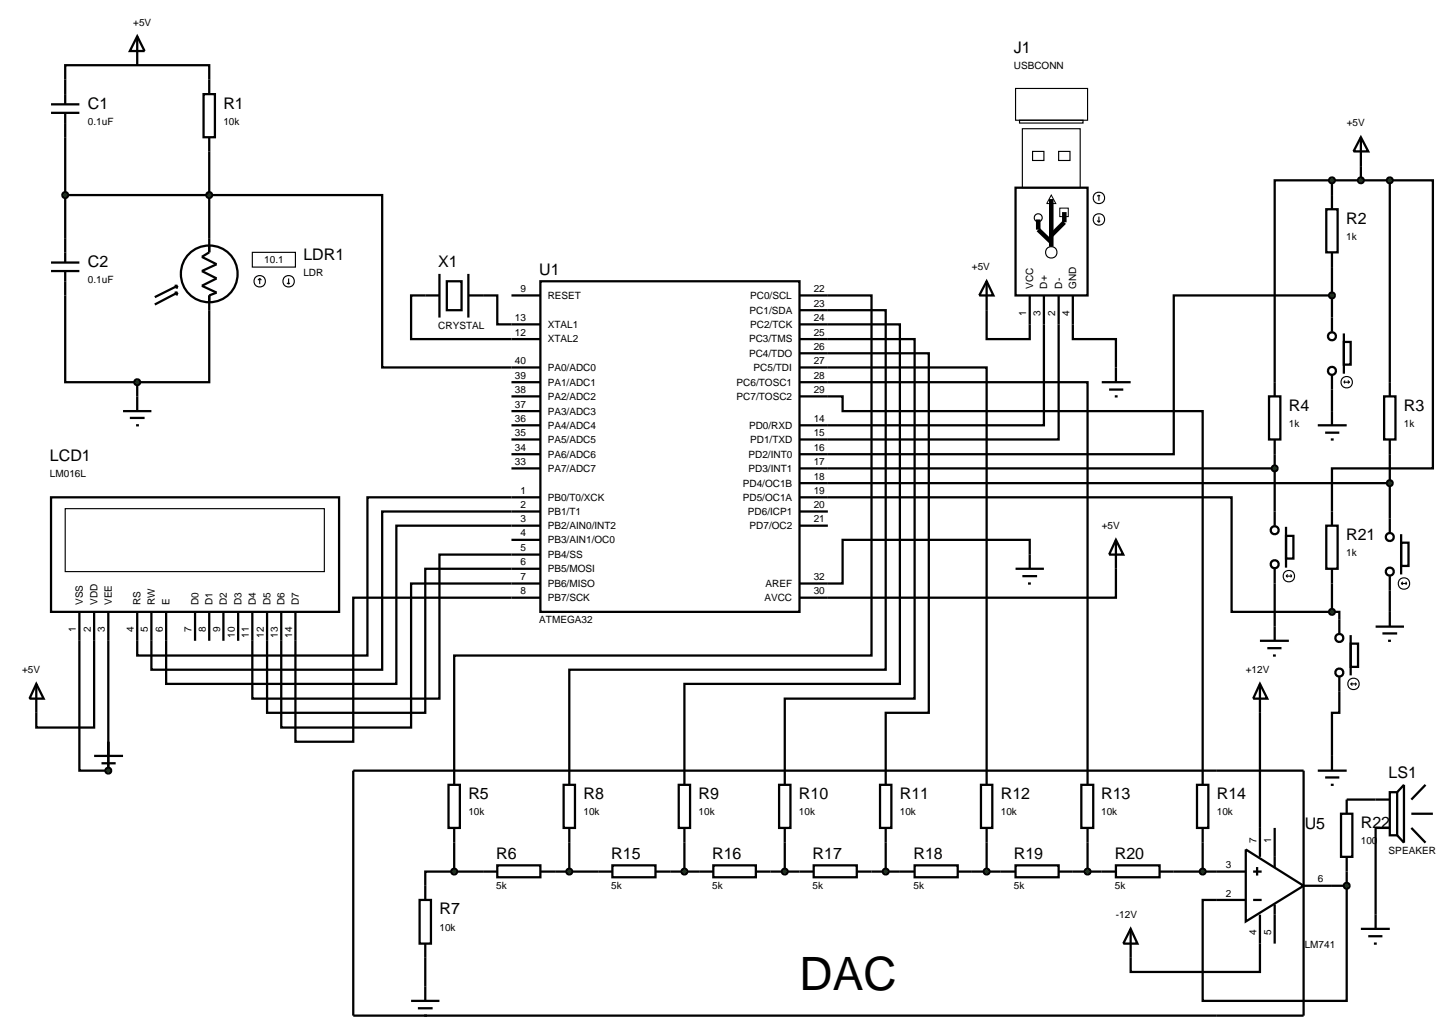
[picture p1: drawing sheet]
<svg xmlns="http://www.w3.org/2000/svg" width="257mm" height="180mm" viewBox="0 0 257 180" stroke-linecap="round" stroke-linejoin="round" font-family="sans-serif">
<g fill="none" stroke="#000" stroke-width=".4">
<path d="M11.5 14v-2.5h25.4v2.5M11.5 34.4h55.9v30.4h27.9M11.5 24.2v17.8M36.9 26.7v15.3M234.9 31.8h-10.1v35.6M234.9 31.8v2.6M234.9 31.8h10.2M240 29.3v2.5M245.1 31.8h7.6v50.8h-17.8v7.6M245.1 31.8v35.6M11.5 52.1v15.3h12.7M36.9 54.7v12.7h-12.7"/>
<path d="M75 52.1h-2.5v7.7h22.8M85.2 52.1h2.5v5.1h7.6M90.2 52.1h5.1M95.3 49.6h45.7v58.3h-45.7zM141 52.1h12.7v63.5h-73.6v22.8M141 54.7h15.2v63.4h-55.8v20.3M141 57.2h17.7v63.4h-38v17.8M141 59.8h20.3v63.4h-22.9v15.2M174 54.7v5.1h7.6v-2.6M184.1 57.2v17.8h-43.1M186.7 57.2v20.3h-45.7M189.2 57.2v2.6h7.6v5"/>
<path d="M234.9 52.1h-27.9v28h-66M234.9 47.1v8.9M24.2 67.4v2.5M90.2 75h5.1M90.2 77.5h5.1M90.2 67.4h5.1M90.2 69.9h5.1M90.2 72.5h5.1M141 62.3h22.8v63.4h-7.6v12.7M141 64.8h33v73.6M141 67.4h50.8v71M141 69.9h7.6v2.6h63.5v65.9"/>
<path d="M234.9 68.7v3.8M90.2 82.6h5.1M90.2 95.2h5.1M90.2 80.1h5.1M95.3 97.8h-17.8v25.4h-33v-10.2M95.3 92.7h-25.4v27.9h-40.6v-7.6M95.3 90.2h-27.9v27.9h-40.7v-5.1M95.3 87.7h-30.5v27.9h-40.6v-2.6M141 87.7h76.2v20.2h17.7M141 82.6h83.8M141 85.2h104.1M141 90.2h5"/>
<path d="M141 92.7h5M181.6 97.8v-2.6h-33v7.7h-7.6M224.8 80.1v10.1M245.1 80.1v11.3M14 113v22.9h5.1v-22.9M16.6 113v15.3h-10.2v-2.6M95.3 105.4h-33v25.4h-10.2v-17.8M95.3 102.9h-22.8v25.4h-22.9v-15.3M95.3 100.3h-20.3v25.4h-27.9v-12.7M196.8 100.3v5.1h-55.8M224.8 102.9v7.6M234.9 107.9h1.3v1.3"/>
<path d="M234.9 102.9v5M245.1 104.1v3.8M79.1 138.4h2v7.6h-2zM99.4 138.4h2v7.6h-2zM119.7 138.4h2v7.6h-2zM137.4 138.4h2v7.6h-2zM155.2 138.4h2v7.6h-2zM173 138.4h2v7.6h-2zM190.7 138.4h2.1v7.6h-2.1zM211.1 138.4h2v7.6h-2zM222.2 120.6l1.3 2.6h-2.5zM222.2 120.6v25.4"/>
<path d="M236.2 121.9v3.8h-1.3v7.6M74 158.7h2v7.7h-2zM80.1 153.7h-5.1v5M80.1 153.7h7.6M80.1 146v7.7M87.7 152.6h7.6v2.1h-7.6zM95.3 153.7h12.7M100.4 146v7.7M108 152.6h7.6v2.1h-7.6zM115.6 153.7h10.2M120.7 146v7.7M125.8 152.6h7.5v2.1h-7.5z"/>
<path d="M133.3 153.7h10.2M138.4 146v7.7M143.5 152.6h7.6v2.1h-7.6zM151.1 153.7h10.2M156.2 146v7.7M161.3 152.6h7.6v2.1h-7.6zM168.9 153.7h10.2M174 146v7.7M179.1 152.6h7.6v2.1h-7.6zM186.7 153.7h10.1M191.8 146v7.7M196.8 152.6h7.7v2.1h-7.7z"/>
<path d="M204.5 153.7h10.1M212.1 146v7.7M234.9 156.2h2.6M237.5 156.2v20.3h-25.4v-17.8h2.5M237.5 141h5.1M237.5 153.7v2.5M242.6 146v15.3M75 166.4v7.6M222.2 166.4v5h-22.8v-2.5"/>
</g>
<g fill="#004000" stroke="#000" stroke-width=".4">
<path d="M79.8 153.3l.3-.1-.5 .5zM80.1 153.2l.3 .1 .2 .4zM80.1 154.2l.5-.5-.2 .4zM79.6 153.7l.5 .5-.4-.2z"/>
<path d="M100.1 153.3l.3-.1-.5 .5zM100.4 153.2l.3 .1 .2 .4zM100.4 154.2l.5-.5-.2 .4zM99.9 153.7l.5 .5-.3-.1z"/>
<path d="M120.3 153.4l.4-.2-.5 .5zM120.7 153.2l.3 .1 .2 .4zM121.2 153.7l-.2 .4-.3 .1zM120.2 153.7l.5 .5-.3-.1z"/>
<path d="M138.1 153.3l.3-.1-.5 .5zM138.4 153.2l.3 .1 .2 .4zM138.9 153.7l-.2 .4-.3 .1zM137.9 153.7l.5 .5-.3-.1z"/>
<path d="M155.8 153.4l.4-.2-.5 .5zM156.2 153.2l.3 .1 .2 .4zM156.7 153.7l-.2 .4-.3 .1zM155.7 153.7l.5 .5-.3-.1z"/>
<path d="M173.7 153.3l.3-.1-.5 .5zM174 153.2l.3 .1 .2 .4zM174 154.2l.5-.5-.2 .4zM173.5 153.7l.5 .5-.3-.1z"/>
<path d="M191.4 153.4l.4-.2-.5 .5zM191.8 153.2l.4 .2 .1 .3zM192.3 153.7l-.1 .3-.4 .2zM191.3 153.7l.5 .5-.4-.2z"/>
</g>
<g fill="#004000">
<path d="M80.1 153.2l.5 .5-.5 .5-.5-.5z"/>
<path d="M100.4 153.2l.5 .5-.5 .5-.5-.5z"/>
<path d="M120.2 153.7l.5-.5 .5 .5-.5 .5z"/>
<path d="M138.4 153.2l.5 .5-.5 .5-.5-.5z"/>
<path d="M155.7 153.7l.5-.5 .5 .5-.5 .5z"/>
<path d="M174 153.2l.5 .5-.5 .5-.5-.5z"/>
<path d="M191.8 153.2l.5 .5-.5 .5-.5-.5z"/>
</g>
<g fill="none" stroke="#000" stroke-width=".4">
<path d="M214.6 158.7h5.1M214.6 153.7h5.1M219.7 149.8l10.2 6.4-10.2 6.3zM221 158.7h1.5M221 153.7h1.5M221.7 152.9v1.5M222.2 146v5.1M224.8 146v6.9M224.8 159.5v6.9M229.9 156.2h5M72.5 176.5h5M73.7 177.8h2.6"/>
<path d="M74.8 179.1h.5M75 174v2.5M222.2 161.3v5.1"/>
</g>
<path d="M211.7 153.4l.4-.2-.5 .5zM212.1 153.2l.3 .1 .2 .4zM212.1 154.2l.5-.5-.2 .4zM211.6 153.7l.5 .5-.3-.1z" fill="#004000" stroke="#000" stroke-width=".4"/>
<path d="M211.6 153.7l.5-.5 .5 .5-.5 .5z" fill="#004000"/>
<g fill="none" stroke="#000" stroke-width=".4">
<path d="M9 87.7h50.8v20.2h-50.8zM14 107.9v5.1M16.6 107.9v5.1M19.1 107.9v5.1M24.2 107.9v5.1M26.7 107.9v5.1M29.3 107.9v5.1M34.4 107.9v5.1M36.9 107.9v5.1M39.4 107.9v5.1M42 107.9v5.1M44.5 107.9v5.1"/>
<path d="M47.1 107.9v5.1M49.6 107.9v5.1M52.1 107.9v5.1M6.4 120.6l1.3 2.6h-2.5zM6.4 120.6v5.1M16.6 133.3h5.1M17.9 134.6h2.5M18.9 135.9h.5M19.1 130.8v2.5M199.4 163.8l1.2 2.6h-2.5zM199.4 163.8v5.1"/>
</g>
<path d="M11.5 89.7h45.7v11.1h-45.7z" fill="none" stroke="#000" stroke-width=".2"/>
<path d="M18.7 135.6l.4-.2-.5 .5zM19.1 135.4l.3 .1 .2 .4zM19.6 135.9l-.1 .3-.4 .2zM18.6 135.9l.5 .5-.4-.2z" fill="#004000" stroke="#000" stroke-width=".4"/>
<path d="M18.6 135.9l.5-.5 .5 .5-.5 .5z" fill="#004000"/>
<g fill="none" stroke="#000" stroke-width=".2">
<path d="M179.1 15.6h12.7v5.6h-12.7zM179.8 21.2h11.2v.5h-11.2zM180.3 22.7h10.2v10.4h-10.2zM182.1 26.7h2v1.6h-2zM186.7 26.7h2v1.6h-2zM193.5 38.9l.3 .3M193.8 34.4v1M193.8 38.2v1M193.8 34.4l-.3 .2M193.8 34.4l.2 .2M194 38.9l-.2 .3M44.5 44.5h7.6v2.6h-7.6z"/>
<path d="M45.8 49.1l.3 .3M45.8 49.1l-.3 .3M45.8 49.1v1M50.6 49.9l.3 .2M50.9 49.1v1M51.1 49.9l-.2 .2"/>
<circle cx="183.1" cy="38.4" r=".7"/>
<circle cx="193.8" cy="38.7" r="1.01"/>
<circle cx="193.8" cy="34.9" r="1.01"/>
<circle cx="45.8" cy="49.6" r="1.01"/>
<circle cx="50.9" cy="49.6" r="1.01"/>
<circle cx="185.4" cy="44.5" r="1.01"/>
</g>
<g fill="none" stroke="#000" stroke-width=".4">
<path d="M9 18.4h5M9 19.9h5M11.5 14v4.4M11.5 19.9v4.3M35.9 16.6h2v7.6h-2zM36.9 14v2.6M36.9 24.2v2.5M179.1 33.1h12.7v19h-12.7zM9 46.3h5M9 47.8h5M11.5 42v4.3M11.5 47.8v4.3"/>
<path d="M30.8 51.6h.5M30.8 50.4h.5M31.3 51.6l-4 2.1M31.3 51.6l-.2 .5M31.3 50.4l-4 2M31.3 50.4l-.2 .5M36.9 42v2.5l-1.3 .8 2.6 1.3-2.6 1.2 2.6 1.3-2.6 1.3 2.6 1.2-1.3 .5v2.6M75 52.1h2.5M77.5 48.3v7.7M78.8 49.6h2.6v5.1h-2.6zM82.6 48.3v7.7M82.6 52.1h2.6"/>
<path d="M174 49.6l1.2 2.5h-2.5zM174 49.6v5.1M181.6 52.1v5.1M184.1 52.1v5.1M186.7 52.1v5.1M189.2 52.1v5.1M194.3 67.4h5.1M195.6 68.7h2.5M196.6 69.9h.5M196.8 64.8v2.6M181.6 97.8v2.5M196.8 95.2l1.3 2.6h-2.5z"/>
<path d="M196.8 95.2v5.1M179.1 100.3h5M180.3 101.6h2.6M181.3 102.9h.5"/>
<circle cx="36.9" cy="48.3" r="5"/>
</g>
<path d="M183.1 38.7v1.8l2.3 2.2M185.4 35.1v8.4M187.7 37.4v1.8l-2.3 2.3" fill="none" stroke="#000" stroke-width=".8" stroke-linecap="butt"/>
<path d="M185.4 34.4l.8 1.5h-1.6zM186.9 36.7h1.5v1.5h-1.5z" fill="none" stroke="#000" stroke-width=".18"/>
<path d="M11.2 34l.3-.1-.5 .5zM11.5 33.9l.4 .2 .1 .3zM11.5 34.9l.5-.5-.2 .4zM11 34.4l.5 .5-.4-.2z" fill="#004000" stroke="#000" stroke-width=".4"/>
<path d="M11.5 33.9l.5 .5-.5 .5-.5-.5z" fill="#004000"/>
<path d="M24.2 6.4l1.3 2.6h-2.6zM24.2 6.4v5.1M21.7 72.5h5M22.9 73.7h2.6M24 75h.5M24.2 69.9v2.6" fill="none" stroke="#000" stroke-width=".4"/>
<g fill="#004000" stroke="#000" stroke-width=".4">
<path d="M23.8 67.1l.4-.2-.5 .5zM24.2 66.9l.3 .1 .2 .4zM24.2 67.9l.5-.5-.2 .4zM23.7 67.4l.5 .5-.4-.2z"/>
<path d="M36.6 34l.3-.1-.5 .5zM36.9 33.9l.4 .2 .1 .3zM36.9 34.9l.5-.5-.2 .4zM36.4 34.4l.5 .5-.4-.2z"/>
</g>
<g fill="#004000">
<path d="M23.7 67.4l.5-.5 .5 .5-.5 .5z"/>
<path d="M36.9 33.9l.5 .5-.5 .5-.5-.5z"/>
</g>
<g fill="none" stroke="#000" stroke-width=".4">
<path d="M233.9 36.9h2v7.6h-2zM234.9 34.4v2.5M234.9 44.5v2.6M234.9 56v2.5M237 58.8v7.1M223.8 69.9h2v7.6h-2zM224.8 67.4v2.5M224.8 77.5v2.6M234.9 66.1v2.6M237 60.3h1.2v4h-1.2zM244.1 69.9h2v7.6h-2zM245.1 67.4v2.5"/>
<path d="M245.1 77.5v2.6M224.8 90.2v2.5M226.8 94.5h1.3v4h-1.3zM226.8 92.9v7.2M233.9 92.7h2v7.6h-2zM234.9 90.2v2.5M245.1 91.4v2.6M247.1 95.7h1.3v4.1h-1.3zM247.1 94.2v7.1M224.8 100.3v2.6M234.9 100.3v2.6M236.2 109.2v2.5"/>
<path d="M236.2 119.4v2.5M238.2 113.5h1.3v4.1h-1.3zM238.2 112v7.1M245.1 101.6v2.5"/>
<circle cx="234.9" cy="59.3" r=".7"/>
<circle cx="234.9" cy="65.4" r=".7"/>
<circle cx="224.8" cy="99.5" r=".7"/>
<circle cx="224.8" cy="93.5" r=".7"/>
<circle cx="245.1" cy="94.7" r=".7"/>
<circle cx="236.2" cy="118.6" r=".7"/>
<circle cx="236.2" cy="112.5" r=".7"/>
<circle cx="245.1" cy="100.8" r=".7"/>
</g>
<g fill="none" stroke="#000" stroke-width=".2">
<path d="M237 67.4h1M237 67.4l.2 .2M237.2 67.1l-.2 .3M237.7 67.1l.3 .3M238 67.4l-.3 .2M226.8 101.6h1M226.8 101.6l.3 .2M227.1 101.3l-.3 .3M227.6 101.3l.2 .3M227.8 101.6l-.2 .2M247.1 102.9h1M247.1 102.9l.3 .2"/>
<path d="M247.4 102.6l-.3 .3M247.9 102.6l.2 .3M248.1 102.9l-.2 .2M238.2 120.6h1M238.2 120.6l.3 .3M238.5 120.4l-.3 .2M239 120.4l.2 .2M239.2 120.6l-.2 .3"/>
<circle cx="237.5" cy="67.4" r="1.01"/>
<circle cx="227.3" cy="101.6" r="1.01"/>
<circle cx="247.6" cy="102.9" r="1.01"/>
<circle cx="238.7" cy="120.6" r="1.01"/>
</g>
<g fill="#004000" stroke="#000" stroke-width=".4">
<path d="M234.5 51.8l.4-.2-.5 .5zM234.9 51.6l.3 .1 .2 .4zM234.9 52.6l.5-.5-.2 .4zM234.4 52.1l.5 .5-.4-.2z"/>
<path d="M224.5 82.2l.3-.1-.5 .5zM224.8 82.1l.4 .2 .1 .3zM224.8 83.1l.5-.5-.2 .4zM224.3 82.6l.5 .5-.4-.2z"/>
<path d="M244.8 84.8l.3-.1-.5 .5zM245.1 84.7l.4 .2 .1 .3zM245.1 85.7l.5-.5-.1 .3zM244.6 85.2l.5 .5-.3-.1z"/>
<path d="M234.6 107.5l.3-.1-.5 .5zM234.9 107.4l.3 .1 .2 .4zM234.9 108.4l.5-.5-.1 .3zM234.4 107.9l.5 .5-.4-.2z"/>
<path d="M234.6 31.4l.3-.1-.5 .5zM234.9 31.3l.4 .2 .1 .3zM234.9 32.3l.5-.5-.2 .4zM234.4 31.8l.5 .5-.4-.2z"/>
<path d="M244.8 31.4l.3-.1-.5 .5zM245.1 31.3l.4 .2 .1 .3zM245.1 32.3l.5-.5-.1 .3zM244.6 31.8l.5 .5-.3-.1z"/>
</g>
<g fill="#004000">
<path d="M234.4 52.1l.5-.5 .5 .5-.5 .5z"/>
<path d="M224.8 82.1l.5 .5-.5 .5-.5-.5z"/>
<path d="M245.1 84.7l.5 .5-.5 .5-.5-.5z"/>
<path d="M234.9 107.4l.5 .5-.5 .5-.5-.5z"/>
<path d="M234.9 31.3l.5 .5-.5 .5-.5-.5z"/>
<path d="M245.1 31.3l.5 .5-.5 .5-.5-.5z"/>
</g>
<path d="M240 24.2l1.3 2.5h-2.6zM240 24.2v5.1" fill="none" stroke="#000" stroke-width=".4"/>
<path d="M239.7 31.4l.3-.1-.5 .5zM240 31.3l.4 .2 .1 .3zM240.5 31.8l-.1 .3-.4 .2zM239.5 31.8l.5 .5-.4-.2z" fill="#004000" stroke="#000" stroke-width=".4"/>
<path d="M240 31.3l.5 .5-.5 .5-.5-.5z" fill="#004000"/>
<g fill="none" stroke="#000" stroke-width=".4">
<path d="M232.4 75h5.1M233.7 76.3h2.5M234.7 77.5h.5M234.9 72.5v2.5M222.2 113h5.1M223.5 114.3h2.5M224.5 115.6h.5M224.8 110.5v2.5M242.6 110.5h5M243.8 111.7h2.6M244.8 113h.5M245.1 107.9v2.6"/>
<path d="M62.3 135.9h167.6v43.2h-167.6zM232.4 135.9h5.1M233.7 137.1h2.5M234.7 138.4h.5M234.9 133.3v2.6M245.1 139.7h1.3v7.6h-1.3zM246.4 139.7l1.2-1.3v10.2l-1.2-1.3M251.4 138.4l-2.5 2.6M236.5 143.5h2v7.6h-2zM237.5 141v2.5M237.5 151.1v2.6M242.6 141h2.5"/>
<path d="M242.6 146h2.5M248.9 143.5h3.8M248.9 146l2.5 2.6"/>
</g>
<path d="M237.2 155.8l.3-.1-.5 .5zM237.5 155.7l.4 .2 .1 .3zM237.5 156.7l.5-.5-.2 .4zM237 156.2l.5 .5-.3-.1z" fill="#004000" stroke="#000" stroke-width=".4"/>
<path d="M237.5 155.7l.5 .5-.5 .5-.5-.5z" fill="#004000"/>
<path d="M240 163.8h5.1M241.3 165.1h2.5M242.3 166.4h.5M242.6 161.3v2.5" fill="none" stroke="#000" stroke-width=".4"/>
<text font-size="8.1" x="141" y="174.5">DAC</text>
<g font-size="2.8">
<text x="178.8" y="9.4">J1</text>
<text x="15.5" y="19.2">C1</text>
<text x="39.4" y="19.2">R1</text>
<text x="237.4" y="39.5">R2</text>
<text x="15.5" y="47.1">C2</text>
<text x="53.5" y="45.9">LDR1</text>
<text x="77.3" y="47.2">X1</text>
<text x="95.1" y="48.5">U1</text>
<text x="227.3" y="72.5">R4</text>
<text x="247.6" y="72.5">R3</text>
<text x="8.8" y="81.4">LCD1</text>
<text x="237.4" y="95.3">R21</text>
<text x="244.9" y="137.3">LS1</text>
<text x="82.6" y="141">R5</text>
<text x="102.9" y="141">R8</text>
<text x="123.2" y="141">R9</text>
<text x="140.9" y="141">R10</text>
<text x="158.7" y="141">R11</text>
<text x="176.5" y="141">R12</text>
<text x="194.2" y="141">R13</text>
<text x="214.6" y="141">R14</text>
<text x="230.1" y="146.2">U5</text>
<text x="240" y="146.1">R22</text>
<text x="87.5" y="151.5">R6</text>
<text x="107.8" y="151.5">R15</text>
<text x="125.6" y="151.5">R16</text>
<text x="143.3" y="151.5">R17</text>
<text x="161.1" y="151.5">R18</text>
<text x="178.8" y="151.5">R19</text>
<text x="196.6" y="151.5">R20</text>
<text x="77.5" y="161.3">R7</text>
</g>
<g font-size="1.8">
<text x="23.5" y="4.5">+5V</text>
<text x="178.8" y="12.2">USBCONN</text>
<text x="15.5" y="22">0.1uF</text>
<text x="39.4" y="22">10k</text>
<text x="237.5" y="22.3">+5V</text>
<text x="46.6" y="46.4">10.1</text>
<text x="171.4" y="47.7">+5V</text>
<text x="237.4" y="42.3">1k</text>
<text x="15.5" y="49.9">0.1uF</text>
<text x="53.5" y="48.7">LDR</text>
<text x="91.8" y="51.5">9</text>
<text x="96.6" y="52.7">RESET</text>
<text x="132.3" y="52.7">PC0/SCL</text>
<text x="143.5" y="51.5">22</text>
<text x="182.2" y="50.9" transform="rotate(-90 182.2 50.9)">VCC</text>
<text x="184.7" y="50.9" transform="rotate(-90 184.7 50.9)">D+</text>
<text x="187.3" y="50.9" transform="rotate(-90 187.3 50.9)">D-</text>
<text x="189.8" y="50.9" transform="rotate(-90 189.8 50.9)">GND</text>
<text x="77.3" y="58">CRYSTAL</text>
<text x="90.8" y="59.2">12</text>
<text x="90.8" y="56.6">13</text>
<text x="96.6" y="57.8">XTAL1</text>
<text x="132.2" y="55.3">PC1/SDA</text>
<text x="132.3" y="57.8">PC2/TCK</text>
<text x="143.5" y="54.1">23</text>
<text x="143.5" y="56.6">24</text>
<text x="143.5" y="59.2">25</text>
<text x="181" y="55.7" transform="rotate(-90 181 55.7)">1</text>
<text x="183.5" y="55.7" transform="rotate(-90 183.5 55.7)">3</text>
<text x="186.1" y="55.7" transform="rotate(-90 186.1 55.7)">2</text>
<text x="188.6" y="55.7" transform="rotate(-90 188.6 55.7)">4</text>
<text x="90.8" y="64.2">40</text>
<text x="96.6" y="60.4">XTAL2</text>
<text x="96.6" y="65.4">PA0/ADC0</text>
<text x="132.1" y="60.4">PC3/TMS</text>
<text x="132.1" y="62.9">PC4/TDO</text>
<text x="132.9" y="65.4">PC5/TDI</text>
<text x="143.5" y="61.7">26</text>
<text x="143.5" y="64.2">27</text>
<text x="90.8" y="71.9">37</text>
<text x="90.8" y="69.3">38</text>
<text x="90.8" y="66.8">39</text>
<text x="96.6" y="70.5">PA2/ADC2</text>
<text x="96.6" y="68">PA1/ADC1</text>
<text x="129.9" y="68">PC6/TOSC1</text>
<text x="129.9" y="70.5">PC7/TOSC2</text>
<text x="143.5" y="66.8">28</text>
<text x="143.5" y="69.3">29</text>
<text x="90.8" y="76.9">35</text>
<text x="90.8" y="74.4">36</text>
<text x="96.6" y="75.6">PA4/ADC4</text>
<text x="96.6" y="73.1">PA3/ADC3</text>
<text x="132.1" y="75.6">PD0/RXD</text>
<text x="143.5" y="74.4">14</text>
<text x="143.5" y="76.9">15</text>
<text x="227.3" y="75.3">1k</text>
<text x="247.6" y="75.3">1k</text>
<text x="90.8" y="82">33</text>
<text x="90.8" y="79.5">34</text>
<text x="96.6" y="83.2">PA7/ADC7</text>
<text x="96.6" y="80.7">PA6/ADC6</text>
<text x="96.6" y="78.1">PA5/ADC5</text>
<text x="132" y="80.7">PD2/INT0</text>
<text x="132" y="83.2">PD3/INT1</text>
<text x="132.3" y="78.1">PD1/TXD</text>
<text x="143.5" y="79.5">16</text>
<text x="143.5" y="82">17</text>
<text x="8.8" y="84.2">LM016L</text>
<text x="91.8" y="87.1">1</text>
<text x="91.8" y="89.6">2</text>
<text x="96.6" y="88.3">PB0/T0/XCK</text>
<text x="131" y="85.8">PD4/OC1B</text>
<text x="131" y="88.3">PD5/OC1A</text>
<text x="143.5" y="84.6">18</text>
<text x="143.5" y="87.1">19</text>
<text x="143.5" y="89.6">20</text>
<text x="91.8" y="92.1">3</text>
<text x="91.8" y="94.6">4</text>
<text x="96.6" y="90.8">PB1/T1</text>
<text x="96.6" y="93.3">PB2/AIN0/INT2</text>
<text x="96.6" y="95.8">PB3/AIN1/OC0</text>
<text x="131.9" y="90.8">PD6/ICP1</text>
<text x="132.2" y="93.3">PD7/OC2</text>
<text x="143.5" y="92.1">21</text>
<text x="194.3" y="93.3">+5V</text>
<text x="91.8" y="97.2">5</text>
<text x="91.8" y="99.7">6</text>
<text x="96.6" y="98.4">PB4/SS</text>
<text x="96.6" y="100.9">PB5/MOSI</text>
<text x="237.4" y="98.1">1k</text>
<text x="14.6" y="106.7" transform="rotate(-90 14.6 106.7)">VSS</text>
<text x="17.2" y="106.7" transform="rotate(-90 17.2 106.7)">VDD</text>
<text x="19.7" y="106.7" transform="rotate(-90 19.7 106.7)">VEE</text>
<text x="24.8" y="106.7" transform="rotate(-90 24.8 106.7)">RS</text>
<text x="27.3" y="106.7" transform="rotate(-90 27.3 106.7)">RW</text>
<text x="29.9" y="106.7" transform="rotate(-90 29.9 106.7)">E</text>
<text x="35" y="106.7" transform="rotate(-90 35 106.7)">D0</text>
<text x="37.5" y="106.7" transform="rotate(-90 37.5 106.7)">D1</text>
<text x="40" y="106.7" transform="rotate(-90 40 106.7)">D2</text>
<text x="42.6" y="106.7" transform="rotate(-90 42.6 106.7)">D3</text>
<text x="45.1" y="106.7" transform="rotate(-90 45.1 106.7)">D4</text>
<text x="47.7" y="106.7" transform="rotate(-90 47.7 106.7)">D5</text>
<text x="50.2" y="106.7" transform="rotate(-90 50.2 106.7)">D6</text>
<text x="52.7" y="106.7" transform="rotate(-90 52.7 106.7)">D7</text>
<text x="91.8" y="102.3">7</text>
<text x="91.8" y="104.8">8</text>
<text x="96.6" y="103.5">PB6/MISO</text>
<text x="96.6" y="106">PB7/SCK</text>
<text x="134.8" y="106">AVCC</text>
<text x="135" y="103.5">AREF</text>
<text x="143.5" y="102.3">32</text>
<text x="143.5" y="104.8">30</text>
<text x="13.4" y="111.5" transform="rotate(-90 13.4 111.5)">1</text>
<text x="16" y="111.5" transform="rotate(-90 16 111.5)">2</text>
<text x="18.5" y="111.5" transform="rotate(-90 18.5 111.5)">3</text>
<text x="23.6" y="111.5" transform="rotate(-90 23.6 111.5)">4</text>
<text x="26.1" y="111.5" transform="rotate(-90 26.1 111.5)">5</text>
<text x="28.7" y="111.5" transform="rotate(-90 28.7 111.5)">6</text>
<text x="33.8" y="111.5" transform="rotate(-90 33.8 111.5)">7</text>
<text x="36.3" y="111.5" transform="rotate(-90 36.3 111.5)">8</text>
<text x="38.8" y="111.5" transform="rotate(-90 38.8 111.5)">9</text>
<text x="41.4" y="112.5" transform="rotate(-90 41.4 112.5)">10</text>
<text x="43.9" y="112.5" transform="rotate(-90 43.9 112.5)">11</text>
<text x="46.5" y="112.5" transform="rotate(-90 46.5 112.5)">12</text>
<text x="49" y="112.5" transform="rotate(-90 49 112.5)">13</text>
<text x="51.5" y="112.5" transform="rotate(-90 51.5 112.5)">14</text>
<text x="95.1" y="109.9">ATMEGA32</text>
<text x="3.9" y="118.7">+5V</text>
<text x="219.7" y="118.7">+12V</text>
<text x="82.6" y="143.8">10k</text>
<text x="102.9" y="143.8">10k</text>
<text x="123.2" y="143.8">10k</text>
<text x="140.9" y="143.8">10k</text>
<text x="158.7" y="143.8">10k</text>
<text x="176.5" y="143.8">10k</text>
<text x="194.2" y="143.8">10k</text>
<text x="214.6" y="143.8">10k</text>
<text x="221.6" y="148.6" transform="rotate(-90 221.6 148.6)">7</text>
<text x="224.2" y="148.6" transform="rotate(-90 224.2 148.6)">1</text>
<text x="240" y="148.9">100</text>
<text x="216.2" y="153.1">3</text>
<text x="232.4" y="155.6">6</text>
<text x="244.9" y="150.6">SPEAKER</text>
<text x="87.5" y="156.7">5k</text>
<text x="107.8" y="156.7">5k</text>
<text x="125.6" y="156.7">5k</text>
<text x="143.3" y="156.7">5k</text>
<text x="161.1" y="156.7">5k</text>
<text x="178.8" y="156.7">5k</text>
<text x="196.6" y="156.7">5k</text>
<text x="196.8" y="161.9">-12V</text>
<text x="216.2" y="158.1">2</text>
<text x="77.5" y="164.1">10k</text>
<text x="221.6" y="164.8" transform="rotate(-90 221.6 164.8)">4</text>
<text x="224.2" y="164.8" transform="rotate(-90 224.2 164.8)">5</text>
<text x="230.1" y="167.1">LM741</text>
</g>
</svg>
